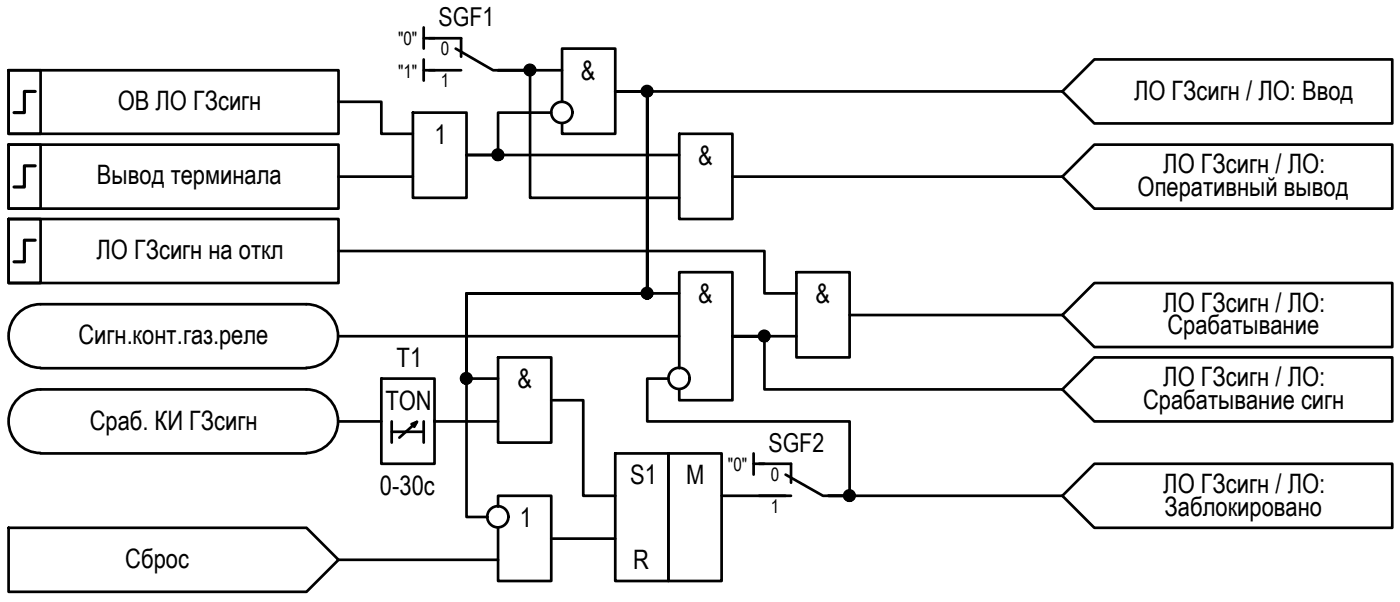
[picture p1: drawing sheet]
<svg xmlns="http://www.w3.org/2000/svg" width="131mm" height="57mm" viewBox="0 0 131 57" stroke-linecap="round" stroke-linejoin="round" font-family="sans-serif">
<!-- layer: 0 -->
<g fill="none" stroke="#000" stroke-width=".25">
<path d="M.8 6.6h3v6h-3zM.8 13.6h3v6h-3zM31.8 9.6h4v3h3M31.8 16.6h7M38.8 10.6h5v8h-5zM39.8 2.6v2M39.8 5.6v2M39.8 3.6h1M39.8 6.6h1M51.8 10.6h-5v4h-3h20M52.8 9.6v-5h5v8h-5v-1M52.8 6.6h-6h3v12h14"/>
<path d="M63.8 12.6h5v8h-5zM68.8 16.6h31M99.8 8.6h-42h3v19h3M.8 20.6h3v6h-3zM31.8 23.6h40v4h3M31.8 31.6h32M31.8 39.6h4M35.8 35.6h5v8h-5zM36.8 39.6v2M38.7 39.8l.5-.2-1.7 1.5M39.2 39.6l-.3 .5M39.8 39.6v2"/>
<path d="M40.8 39.6h.1M40.8 39.6h6M46.8 33.6h5v8h-5zM46.8 35.6h-3v-8h17v-19h-3h3v19h-17v20.9h2M51.8 37.6h3v9h3M62.8 35.6h-2v4h19v7h-2h22M63.8 34.6v-9h5v12h-5v-1M74.8 31.6h-6h3v5h28M74.8 25.6h5v8h-5zM79.8 29.6h20M31.8 52.6h15M36.8 40.5h3"/>
<path d="M46.8 47.6v-1h5v8h-5v-5M51.8 50.6h6M57.8 42.6h5v12h-5zM62.8 42.6h5v12h-5zM67.8 46.6h6M70.8 42.6v2M70.8 43.6h1"/>
<circle cx="46.8" cy="14.5" r=".49"/>
<circle cx="49.8" cy="6.6" r=".49"/>
<circle cx="52.8" cy="10.6" r=".99"/>
<circle cx="60.8" cy="8.6" r=".49"/>
<circle cx="43.8" cy="35.5" r=".49"/>
<circle cx="60.8" cy="27.5" r=".49"/>
<circle cx="63.8" cy="35.5" r=".99"/>
<circle cx="71.8" cy="31.6" r=".49"/>
<circle cx="46.8" cy="48.5" r=".99"/>
<circle cx="79.8" cy="46.5" r=".49"/>
</g>
<path d="M40.3 3.6h3v1.7M40.3 6.6h3M42.8 4.6l3.5 2h3M71.3 43.6h3v1.7M71.3 46.6h3M73.8 44.6l3.5 2h3" fill="none" stroke="#000" stroke-width=".25"/>
<!-- layer: 0 -->
<g fill="#000" stroke="#000" stroke-width=".09">
<path d="M46.7 15.1h.2zM46.7 14.1h.2zM49.7 7.1h.2zM49.7 6.1h.2zM60.5 8.2h.7zM60.7 8.1h.1zM43.7 36.1h.2zM43.7 35.1h.2zM60.7 27.1h.1zM71.7 32h.2zM71.7 31.1h.1zM79.5 46.2h.6z"/>
<path d="M79.7 47.1h.2zM79.7 46.1h.1z"/>
<path d="M46.7 15.1h.2zM46.7 15.1h.2z"/>
<path d="M46.7 14.1h.2zM46.7 14.1h.2z"/>
<path d="M46.7 14.1h.3zM46.7 14.1h.3z"/>
<path d="M46.7 14.1h.3zM46.7 14.1h.3z"/>
<path d="M46.7 15.1h.3zM46.7 15.1h.2z"/>
<path d="M46.6 14.1h.4zM46.5 14.1h.5z"/>
<path d="M46.6 15h.4zM46.6 15l.4 .1z"/>
<path d="M46.5 14.1l.6 .1zM46.5 14.1l.6 .1z"/>
<path d="M46.5 15h.5zM46.5 15h.5z"/>
<path d="M46.5 14.2h.6zM46.5 14.2h.6z"/>
<path d="M46.5 15h.6zM46.5 15h.5z"/>
<path d="M46.5 14.2h.7zM46.4 14.2h.8z"/>
<path d="M46.5 14.9h.6zM46.5 14.9l.6 .1z"/>
<path d="M46.4 14.2l.8 .1zM46.4 14.2l.8 .1z"/>
<path d="M46.4 14.9h.8zM46.4 14.9h.7z"/>
<path d="M46.4 14.3h.8zM46.4 14.3h.8z"/>
<path d="M46.4 14.3h.8zM46.4 14.3h.8z"/>
<path d="M46.4 14.9h.8zM46.4 14.9h.8z"/>
<path d="M46.4 14.9h.8zM46.4 14.9h.8z"/>
<path d="M46.4 14.3l.8 .1zM46.4 14.3l.8 .1z"/>
<path d="M46.3 14.4h1zM46.3 14.4h1z"/>
<path d="M46.3 14.8h.9zM46.3 14.8h.9z"/>
<path d="M46.4 14.8h.8zM46.4 14.8l.8 .1z"/>
<path d="M46.3 14.4l1 .1zM46.3 14.4l1 .1z"/>
<path d="M46.3 14.5h1zM46.3 14.5h1z"/>
<path d="M46.3 14.5l1 .1zM46.3 14.5l1 .1z"/>
<path d="M46.3 14.6h1zM46.3 14.6h1h-1z"/>
<path d="M46.3 14.6l1 .1zM46.3 14.6l1 .1z"/>
<path d="M46.3 14.7h1zM46.3 14.7h1z"/>
<path d="M46.3 14.7h1zM46.3 14.7l.9 .1z"/>
<path d="M49.7 7.1h.2zM49.7 7.1h.2z"/>
<path d="M49.7 6.1h.2zM49.7 6.1h.2z"/>
<path d="M49.7 6.1h.3zM49.6 6.1h.4z"/>
<path d="M49.6 6.1h.4zM49.6 6.1h.4z"/>
<path d="M49.6 7.1h.4zM49.6 7.1h.3z"/>
<path d="M49.6 6.1h.4zM49.5 6.1h.5z"/>
<path d="M49.6 7h.4zM49.6 7l.4 .1z"/>
<path d="M49.5 6.1l.6 .1zM49.5 6.1l.6 .1z"/>
<path d="M49.5 7h.5zM49.5 7h.5z"/>
<path d="M49.5 6.2h.6zM49.5 6.2h.6z"/>
<path d="M49.5 7h.6zM49.5 7h.5z"/>
<path d="M49.5 6.2h.7zM49.4 6.2h.8z"/>
<path d="M49.5 6.9h.6zM49.5 6.9l.6 .1z"/>
<path d="M49.4 6.2l.8 .1zM49.4 6.3h.8z"/>
<path d="M49.4 6.3h.8zM49.4 6.3h.8z"/>
<path d="M49.4 6.9h.8zM49.4 6.9h.8z"/>
<path d="M49.4 6.9h.8zM49.4 6.9h.7z"/>
<path d="M49.4 6.3h.9zM49.4 6.3h.9z"/>
<path d="M49.4 6.9h.8zM49.4 6.9h.8z"/>
<path d="M49.4 6.3l.9 .1zM49.4 6.3l.9 .1z"/>
<path d="M49.3 6.4h1zM49.3 6.4h1z"/>
<path d="M49.3 6.8h1zM49.3 6.8h1z"/>
<path d="M49.4 6.8h.9zM49.4 6.8l.8 .1z"/>
<path d="M49.3 6.4l1 .1zM49.3 6.4l1 .1z"/>
<path d="M49.3 6.5h1zM49.3 6.5h1z"/>
<path d="M49.3 6.5l1 .1v-.1zM49.3 6.5l1 .1h-1z"/>
<path d="M49.3 6.6h1zM49.3 6.6h1z"/>
<path d="M49.3 6.6l1 .1zM49.3 6.6l1 .1z"/>
<path d="M49.3 6.7h1zM49.3 6.7h1z"/>
<path d="M49.3 6.7h1zM49.3 6.7l1 .1z"/>
<path d="M60.7 8.1h.2zM60.7 8.1h.2z"/>
<path d="M60.7 8.1h.3zM60.6 8.1h.4z"/>
<path d="M60.7 9.1h.2zM60.7 9.1h.1zM60.7 9.1h.1z"/>
<path d="M60.6 8.1h.4zM60.6 8.1h.4z"/>
<path d="M60.6 9.1h.4zM60.6 9.1h.3z"/>
<path d="M60.6 8.1l.4 .1zM60.5 8.2h.5z"/>
<path d="M60.6 9.1h.4zM60.6 9.1h.4z"/>
<path d="M60.5 8.2h.6zM60.5 8.2h.6z"/>
<path d="M60.5 9h.5zM60.5 9l.5 .1z"/>
<path d="M60.5 8.2h.6zM60.5 8.2h.6z"/>
<path d="M60.5 9h.6zM60.5 9h.5z"/>
<path d="M60.5 8.2h.7zM60.5 8.2h.7zM60.4 8.2h.8z"/>
<path d="M60.5 9h.6zM60.5 9h.6z"/>
<path d="M60.4 8.2l.8 .1zM60.4 8.2l.8 .1z"/>
<path d="M60.4 8.9h.8zM60.4 8.9h.8z"/>
<path d="M60.5 8.9h.7zM60.5 8.9l.6 .1z"/>
<path d="M60.4 8.3h.8zM60.4 8.3h.8z"/>
<path d="M60.4 8.3l.9 .1zM60.4 8.3l.9 .1z"/>
<path d="M60.4 8.8h.8zM60.4 8.8h.8z"/>
<path d="M60.4 8.8h.8zM60.4 8.8l.8 .1z"/>
<path d="M60.3 8.4h1zM60.3 8.4h1z"/>
<path d="M60.3 8.4l1 .1v-.1zM60.3 8.4l1 .1h-1z"/>
<path d="M60.3 8.7l1 .1zM60.3 8.7l1 .1z"/>
<path d="M60.3 8.8h1zM60.3 8.8h.9z"/>
<path d="M60.3 8.5h1zM60.3 8.5h1z"/>
<path d="M60.3 8.5l1 .1zM60.3 8.5l1 .1z"/>
<path d="M60.3 8.6h1zM60.3 8.6h1z"/>
<path d="M60.3 8.6l1 .1zM60.3 8.6l1 .1z"/>
<path d="M60.3 8.7h1zM60.3 8.7h1z"/>
<path d="M43.7 36.1h.2zM43.7 36.1h.2z"/>
<path d="M43.7 35.1h.2zM43.7 35.1h.2z"/>
<path d="M43.7 35.1h.2zM43.6 35.1h.3z"/>
<path d="M43.6 35.1h.4zM43.6 35.1h.4z"/>
<path d="M43.6 36.1h.3zM43.6 36.1h.3z"/>
<path d="M43.6 35.1h.4zM43.6 35.1h.4z"/>
<path d="M43.6 36h.4zM43.6 36l.3 .1z"/>
<path d="M43.6 35.1l.5 .1zM43.6 35.1l.5 .1z"/>
<path d="M43.6 36h.4zM43.6 36h.4z"/>
<path d="M43.5 35.2h.6zM43.5 35.2h.6z"/>
<path d="M43.5 36h.6zM43.5 36h.5z"/>
<path d="M43.5 35.2h.7zM43.5 35.2h.7z"/>
<path d="M43.5 35.9h.6zM43.5 35.9l.6 .1z"/>
<path d="M43.4 35.2l.8 .1zM43.4 35.2l.8 .1z"/>
<path d="M43.4 35.9h.8zM43.4 35.9h.7z"/>
<path d="M43.4 35.3h.8zM43.4 35.3h.8z"/>
<path d="M43.4 35.3h.8zM43.4 35.3h.8z"/>
<path d="M43.4 35.8l.8 .1zM43.4 35.8l.8 .1z"/>
<path d="M43.4 35.9h.8zM43.4 35.9h.8z"/>
<path d="M43.4 35.3l.8 .1zM43.4 35.3l.8 .1z"/>
<path d="M43.4 35.4h.9zM43.4 35.4h.9z"/>
<path d="M43.4 35.8h.8zM43.4 35.8h.8z"/>
<path d="M43.4 35.8h.8zM43.4 35.8h.8z"/>
<path d="M43.3 35.4l1 .1zM43.3 35.4l1 .1z"/>
<path d="M43.3 35.5h1zM43.3 35.5h1z"/>
<path d="M43.3 35.5l1 .1zM43.3 35.5l1 .1z"/>
<path d="M43.3 35.6h1zM43.3 35.6h1z"/>
<path d="M43.3 35.6l1 .1v-.1zM43.3 35.6l1 .1h-1z"/>
<path d="M43.3 35.7h1zM43.3 35.7h1z"/>
<path d="M43.3 35.7h1zM43.3 35.7l.9 .1z"/>
<path d="M60.7 28.1h.1zM60.7 28.1h.1zM60.7 28.1h.2z"/>
<path d="M60.7 27.1h.2zM60.7 27.1h.2z"/>
<path d="M60.7 27.1h.3zM60.6 27.1h.4z"/>
<path d="M60.6 27.1h.4zM60.6 27.1h.4z"/>
<path d="M60.6 28.1h.4zM60.6 28.1h.3z"/>
<path d="M60.6 27.1h.4zM60.5 27.1h.5z"/>
<path d="M60.6 28h.4zM60.6 28l.4 .1z"/>
<path d="M60.5 27.1l.6 .1zM60.5 27.1l.6 .1z"/>
<path d="M60.5 28h.5zM60.5 28h.5z"/>
<path d="M60.5 27.2h.6zM60.5 27.2h.6z"/>
<path d="M60.5 28h.6zM60.5 28h.5z"/>
<path d="M60.5 27.9h.6zM60.5 27.9h.7z"/>
<path d="M60.5 27.9h.6zM60.5 27.9l.6 .1z"/>
<path d="M60.5 27.2h.7zM60.5 27.2h.7z"/>
<path d="M60.5 27.2l.7 .1zM60.5 27.2l.7 .1z"/>
<path d="M60.4 27.3h.8zM60.4 27.3h.8z"/>
<path d="M60.4 27.9h.8zM60.4 27.9h.8z"/>
<path d="M60.4 27.3h.8zM60.4 27.3h.8z"/>
<path d="M60.4 27.3l.9 .1zM60.4 27.3l.9 .1z"/>
<path d="M60.4 27.8h.8zM60.4 27.8h.8z"/>
<path d="M60.4 27.8h.8zM60.4 27.8l.8 .1z"/>
<path d="M60.3 27.4h1zM60.3 27.4h1z"/>
<path d="M60.3 27.4l1 .1zM60.3 27.4l1 .1z"/>
<path d="M60.3 27.7l1 .1zM60.3 27.7l1 .1z"/>
<path d="M60.3 27.8h1zM60.3 27.8h.9z"/>
<path d="M60.3 27.5h1zM60.3 27.5h1z"/>
<path d="M60.3 27.5l1 .1zM60.3 27.5l1 .1z"/>
<path d="M60.3 27.6h1zM60.3 27.6h1h-1z"/>
<path d="M60.3 27.6l1 .1zM60.3 27.6l1 .1z"/>
<path d="M60.3 27.7h1zM60.3 27.7h1z"/>
<path d="M71.7 32l.1 .1zM71.7 32.1h.1z"/>
<path d="M71.7 31.1h.2zM71.7 31.1h.2z"/>
<path d="M71.7 31.1h.3zM71.7 31.1h.3z"/>
<path d="M71.6 31.1h.4zM71.6 31.1h.4z"/>
<path d="M71.6 32h.4zM71.6 32h.3z"/>
<path d="M71.6 31.1l.5 .1zM71.6 31.1l.5 .1z"/>
<path d="M71.6 32h.4zM71.6 32h.4z"/>
<path d="M71.5 31.2h.6zM71.5 31.2h.6z"/>
<path d="M71.5 32h.6zM71.5 32h.5z"/>
<path d="M71.5 31.2h.6zM71.5 31.2h.6z"/>
<path d="M71.5 32h.6zM71.5 32h.6z"/>
<path d="M71.5 31.2h.6zM71.5 31.2h.6z"/>
<path d="M71.4 31.2l.8 .1zM71.4 31.2l.8 .1z"/>
<path d="M71.4 31.9l.7 .1zM71.4 31.9l.7 .1z"/>
<path d="M71.5 32h.6zM71.5 32h.6z"/>
<path d="M71.4 31.3h.8zM71.4 31.3h.8z"/>
<path d="M71.4 31.9h.8zM71.4 31.9h.7z"/>
<path d="M71.4 31.3l.8 .1zM71.3 31.4h.9z"/>
<path d="M71.3 31.4h1zM71.3 31.4h1z"/>
<path d="M71.3 31.8h.9zM71.3 31.8h.9z"/>
<path d="M71.4 31.8h.8zM71.4 31.8l.8 .1z"/>
<path d="M71.3 31.4h1zM71.3 31.4h1z"/>
<path d="M71.3 31.4l1 .1zM71.3 31.4l1 .1z"/>
<path d="M71.3 31.5h1zM71.3 31.5h1z"/>
<path d="M71.3 31.7h1zM71.3 31.7h1z"/>
<path d="M71.3 31.7h1zM71.3 31.7h1z"/>
<path d="M71.3 31.7h1zM71.3 31.7l.9 .1z"/>
<path d="M71.3 31.5l1 .1zM71.3 31.5l1 .1z"/>
<path d="M71.3 31.6h1zM71.3 31.6h1z"/>
<path d="M71.3 31.6h1zM71.3 31.6l1 .1z"/>
<path d="M79.7 47.1h.1zM79.7 47.1h.1z"/>
<path d="M79.7 46.1h.2zM79.7 46.1h.2z"/>
<path d="M79.7 46.1h.3zM79.6 46.1h.4z"/>
<path d="M79.6 46.1h.4zM79.6 46.1h.4z"/>
<path d="M79.6 47h.4zM79.6 47l.3 .1z"/>
<path d="M79.6 46.1h.5zM79.6 46.1h.5z"/>
<path d="M79.6 47h.4zM79.6 47h.4z"/>
<path d="M79.5 46.1l.6 .1zM79.5 46.1l.6 .1zM79.5 46.2h.6z"/>
<path d="M79.5 47h.6zM79.5 47h.5z"/>
<path d="M79.5 46.2h.6zM79.5 46.2h.6z"/>
<path d="M79.5 46.9l.6 .1zM79.5 46.9l.6 .1z"/>
<path d="M79.5 47h.6zM79.5 47h.6z"/>
<path d="M79.4 46.2l.8 .1zM79.4 46.2l.8 .1z"/>
<path d="M79.4 46.9h.7zM79.4 46.9h.7z"/>
<path d="M79.4 46.3h.8zM79.4 46.3h.8z"/>
<path d="M79.4 46.9h.8zM79.4 46.9h.7z"/>
<path d="M79.4 46.3h.8zM79.4 46.3h.8z"/>
<path d="M79.3 46.3l1 .1zM79.3 46.3l1 .1z"/>
<path d="M79.3 46.8l.9 .1zM79.3 46.8l.9 .1z"/>
<path d="M79.4 46.9h.8zM79.4 46.9h.8z"/>
<path d="M79.3 46.4h1zM79.3 46.4h1z"/>
<path d="M79.3 46.4l1 .1zM79.3 46.4l1 .1z"/>
<path d="M79.3 46.5h1zM79.3 46.5h1z"/>
<path d="M79.3 46.6l1 .1zM79.3 46.6l1 .1z"/>
<path d="M79.3 46.7l1 .1v-.1zM79.3 46.7l1 .1h-1z"/>
<path d="M79.3 46.8h1zM79.3 46.8h.9z"/>
<path d="M79.3 46.5l1 .1zM79.3 46.5l1 .1z"/>
<path d="M79.3 46.6h1zM79.3 46.6h1z"/>
<path d="M79.3 46.6h1zM79.3 46.6h1z"/>
</g>
<path d="M3.3 8.6h-1v2h-1M3.3 15.6h-1v2h-1M3.3 22.6h-1v2h-1" fill="none" stroke="#000" stroke-width=".3"/>
<!-- layer: TEXT -->
<g fill="none" stroke="#000" stroke-width=".25">
<path d="M.8 6.6h31v6h-31zM.8 13.6h31v6h-31zM102.8 5.6h28v6h-28l-3-3zM102.8 13.6h28v6h-28l-3-3zM.8 20.6h31v6h-31zM3.8 28.6a2.98 2.98 0 0 0-3 3 2.98 2.98 0 0 0 3 2.9M3.8 36.6a2.98 2.98 0 0 0-3 3 2.98 2.98 0 0 0 3 2.9M3.8 28.6h25M3.8 34.6h25M3.8 36.6h25M28.8 28.6a2.98 2.98 0 0 1 3 3 2.98 2.98 0 0 1-3 2.9M28.8 36.6a2.98 2.98 0 0 1 3 3 2.98 2.98 0 0 1-3 2.9"/>
<path d="M102.8 26.6h28v6h-28l-3-3zM102.8 33.6h28v6h-28l-3-3zM.8 49.6h28l3 3-3 3h-28zM3.8 42.6h25M99.8 46.6l3-3h28v6h-28z"/>
</g>
<g font-size="2.5">
<text x="11.1" y="10.4">ОВ ЛО ГЗсигн</text>
<text x="54.6" y="7.5">&amp;</text>
<text x="106.5" y="9.3">ЛО ГЗсигн / ЛО: Ввод</text>
<text x="9.1" y="17.3">Вывод терминала</text>
<text x="40.8" y="13.5">1</text>
<text x="65.6" y="15.5">&amp;</text>
<text x="109.3" y="16.3">ЛО ГЗсигн / ЛО:</text>
<text x="106.9" y="18.4">Оперативный вывод</text>
<text x="9.1" y="24.3">ЛО ГЗсигн на откл</text>
<text x="65.6" y="28.5">&amp;</text>
<text x="76.6" y="28.5">&amp;</text>
<text x="109.3" y="29.3">ЛО ГЗсигн / ЛО:</text>
<text x="7.4" y="32.3">Сигн.конт.газ.реле</text>
<text x="37.3" y="34.5">T1</text>
<text x="109.6" y="31.4">Срабатывание</text>
<text x="8.4" y="40.3">Сраб. КИ ГЗсигн</text>
<text x="36.2" y="38.5">TON</text>
<text x="48.6" y="36.4">&amp;</text>
<text x="107.4" y="38.4">Срабатывание сигн</text>
<text x="109.3" y="36.3">ЛО ГЗсигн / ЛО:</text>
<text x="35.7" y="46.5">0-30с</text>
<text x="59.2" y="45.5">S1</text>
<text x="64.4" y="45.5">М</text>
<text x="109.3" y="46.3">ЛО ГЗсигн / ЛО:</text>
<text x="11.8" y="53.3">Сброс</text>
<text x="48.8" y="49.5">1</text>
<text x="59.5" y="53.5">R</text>
<text x="109.4" y="48.4">Заблокировано</text>
</g>
<g font-size="2.4">
<text x="41.2" y="2.4">SGF1</text>
<text x="72.2" y="42.5">SGF2</text>
</g>
<g font-size="1.7">
<text x="37.4" y="4.2">&quot;0&quot;</text>
<text x="41.4" y="5.2">0</text>
<text x="37.4" y="7.3">&quot;1&quot;</text>
<text x="41.4" y="8.2">1</text>
<text x="68.4" y="44.2">&quot;0&quot;</text>
<text x="72.4" y="45.2">0</text>
<text x="72.4" y="48.2">1</text>
</g>
</svg>
